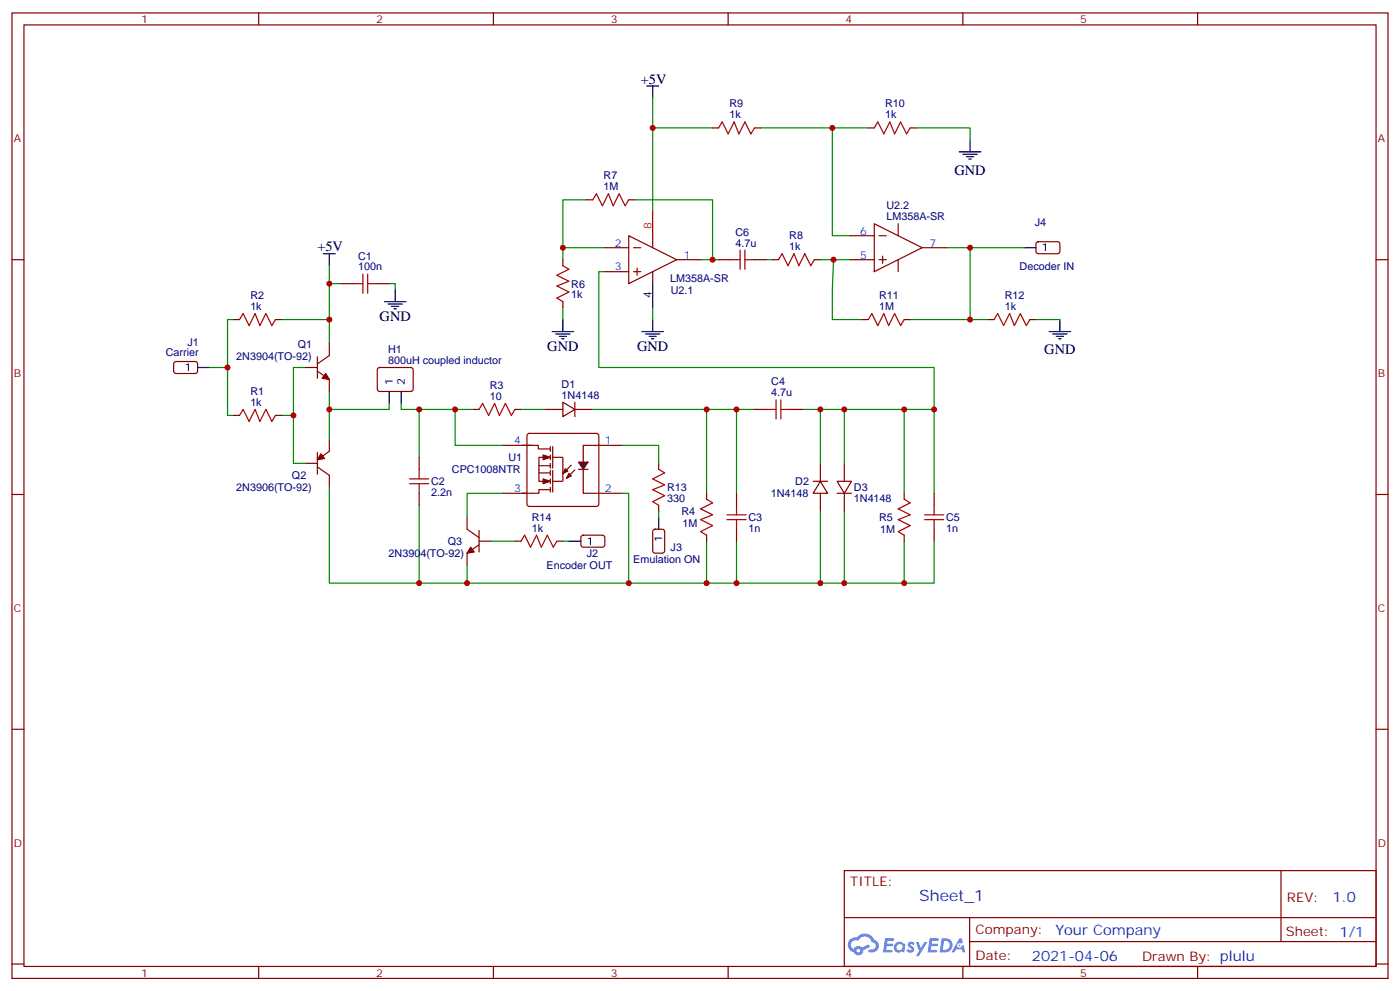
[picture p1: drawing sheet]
<svg xmlns="http://www.w3.org/2000/svg" width="412mm" height="292mm" viewBox="0 0 412 292" stroke-linecap="round" stroke-linejoin="round" font-family="sans-serif">
<g fill="none" stroke="#870000" stroke-width=".35">
<path d="M3.5 3.8h405.4v284.3h-405.4zM7.1 7.3h398.2v277.3h-398.2zM76.2 3.8v3.5M145.3 3.8v3.5M214.5 3.8v3.5M283.6 3.8v3.5M352.8 3.8v3.5M3.5 76.5h3.6M405.3 76.5h3.6M3.5 145.6h3.6M405.3 145.6h3.6M3.5 214.8h3.6"/>
<path d="M405.3 214.8h3.6M248.7 256.4h156.6v28.2h-156.6zM377.3 256.4v20.9M248.7 270.2h156.5M285.6 277.3h119.6M285.6 270.2v14.2M3.5 283.9h3.6M76.2 284.6v3.5M145.3 284.6v3.5M214.5 284.6v3.5M283.6 284.6v3.5M352.8 284.6v3.5"/>
<path d="M405.3 283.9h3.6"/>
</g>
<g fill="#5487ff">
<path d="M267.7 277.6a1.22 1.22 0 0 1 1.7 .2l-.4 .6a.47 .47 0 0 0-.3-.4 .47 .47 0 0 0-.5 .2l.1 .2a1.14 1.14 0 0 1 .8 1.8 1.14 1.14 0 0 1-1.9 0l-.2-.2 .5-.6 .7 .5a.29 .29 0 0 0 .3-.3 .29 .29 0 0 0-.2-.3 1.04 1.04 0 0 1-.6-1.7z"/>
<path d="M260.7 276.3h2.4l.3 .2-.2 .5-1.8 .1-.1 .8h1.5l.3 .4-.3 .4h-1.6l-.2 1.1h1.7l.2 .3-.2 .3-2.6 .1z"/>
<path d="M273.8 276.3h2.4l.3 .2-.1 .5-1.8 .1-.2 .8h1.6l.3 .4-.4 .4h-1.6l-.1 1.1h1.7l.2 .3-.2 .3-2.6 .1z"/>
<path d="M282.6 276.3h.7l.3 1.3-.6 .3a.69 .69 0 0 0-1 .3 .69 .69 0 0 0 .4 .9 .69 .69 0 0 0 .9-.6l.5-.2 .6 2.2h-.8l-.2-.9h-1.8l-.5 .9h-.8z"/>
<path d="M269.8 277.4h.8l.6 1.8 1.1-1.8h.9l-2.6 4.2h-.8l.9-1.5z"/>
<path d="M277.4 276.3l-.6 4.2h1.3a2.11 2.11 0 0 0 2.5-2.1 2.11 2.11 0 0 0-2.5-2.1zM278.1 277.1a1.39 1.39 0 0 1 1.7 1.4 1.39 1.39 0 0 1-1.8 1.3h-.3z"/>
<path d="M263.7 277.9a1.54 1.54 0 0 0-.1 2.2 1.54 1.54 0 0 0 2.2 .1l.6 .3 .3-2.3-.2-.3h-.4a1.49 1.49 0 0 0-2.4 0zM264 278.9a.94 .94 0 0 1 1.8 0 .94 .94 0 0 1-1.8 0z"/>
<path d="M250.4 276.7a2.18 2.18 0 0 0 1.1 3.7 1.44 1.44 0 0 0 1.6 .9 1.44 1.44 0 0 0 1.2-1.4l2-1.1-.5-.7-1.9 1a1.47 1.47 0 0 0-2.4 .4 1.39 1.39 0 0 1-.7-1.9 1.39 1.39 0 0 1 2-.5 2.12 2.12 0 0 1 2.2-1.3 2.12 2.12 0 0 1 1.9 1.7 1.14 1.14 0 0 1 1.1 1.4 1.14 1.14 0 0 1-1.7 .7 .43 .43 0 0 0-.5 .4 .43 .43 0 0 0 .4 .5 1.98 1.98 0 0 0 2.5-1.2 1.98 1.98 0 0 0-1.2-2.6 3.1 3.1 0 0 0-5.3-.6l-.9 .1zM252.3 280a.55 .55 0 0 1 1.1 0 .55 .55 0 0 1-1.1 0z"/>
<circle cx="282.6" cy="278.4" r=".26"/>
</g>
<g fill="#870000" stroke="#870000" stroke-width=".35">
<path d="M94.5 133.6l1.1 1.4-2.1 .4z"/>
<path d="M167.6 139.5l.7 .7-1.4 .7z"/>
<path d="M166.5 138l.7 .7-1.4 .8z"/>
<path d="M160 134l2.1 .7-2.1 .7z"/>
<path d="M160 141l2.1 .7-2.1 .8z"/>
<path d="M138.6 161.1l1.1 1.5-2.1 .3z"/>
<path d="M96 110l1 1.8-2.1-.4z"/>
</g>
<g fill="none" stroke="#870000" stroke-width=".35">
<path d="M209.9 37.7h1.8M222.2 37.7h1.8M255.8 37.7h1.7M268.1 37.7h1.8M172.9 58.8h1.7M185.2 58.8h1.8M165.8 76.5v1.7M178.2 73h7M185.2 69.4l14.1 7.1-14.1 7zM186.6 73h2.1M187.7 79v2.1M192.3 69.4v3.6"/>
<path d="M199.3 76.5h7.1M211.7 76.5h3.5M222.2 76.5h3.6M227.5 76.5h1.8M239.9 76.5h1.8M250.5 76.5h7M250.5 69.4h7M257.5 65.9l14.1 7.1-14.1 7zM258.9 76.5h2.2M258.9 69.4h2.2M260 75.4v2.1M264.6 65.9v3.5"/>
<path d="M264.6 76.5v3.5M271.6 73h7.1M305.4 71.4l.5-.2h5.9l.4 .7-.1 2.4-.6 .4h-5.9l-.4-.7v-2.1zM68.8 94.1h1.8M81.1 94.1h1.8M100.5 83.5h3.6M111.1 83.5h3.6M165.8 88.8v1.8M178.2 80h7M186.6 80h2.1M192.3 80v3.5M254 94.1h1.8"/>
<path d="M266.3 94.1h1.8M291 94.1h1.8M303.4 94.1h1.8M51.4 106.7l.5-.2h5.9l.4 .7-.1 2.4-.6 .4-5.9-.1-.4-.6v-2.1zM90 108.2h3.5M93.5 105.1v6.3M93.5 109.3l3.5 2.5v3.5M97 101.2v3.5l-3.5 2.5M111.4 108.4l.4-.2 9.5 .1 .4 .6-.1 6-.6 .4-9.4-.1-.5-.6v-5.7zM165.8 118.5l3.5 2.1-3.5 2.1zM169.3 118.5v4.2M68.8 122.3h1.8"/>
<path d="M81.1 122.3h1.8M90 136.5h3.5M93.5 133.3v6.3M93.5 137.5l3.5 2.5v3.5M97 129.4v3.5l-3.5 2.5M123.5 134.7v3.5M139.3 120.6h1.8M148.2 131.2h8.4M151.7 120.6h1.8M155.2 131.2h3.4v1h3.5M155.5 127.8l.4-.2h19.8l.5 .2 .2 .5v20.1l-.2 .5-.5 .3h-19.8l-.5-.3-.2-.5v-20.1zM158.7 137.2h3.4"/>
<path d="M158.7 139.3h3.4M160.5 120.6h5.3M162.1 134.7h-3.4v7h2.9M162.1 131.5v1.4M162.1 134v1.4M162.1 136.5v1.4M162.1 138.6v1.4M162.8 131.5v6.4M162.8 138.6v6.3M162.8 134.7h2.8M165.8 134.7v7M168.3 137l-2.5 2.5"/>
<path d="M169.3 138.4l-2.4 2.5M169.3 120.6h5.3M170.4 138.2h2.8M176.4 131.2h7M176.7 131.2h-4.9v14.1h11.6M194 136.5v1.7M222.2 120.6h3.6M232.8 120.6h3.6M241.7 136.5v5.2M248.7 136.5v5.2M123.5 145.3v3.5M137.6 152.3v3.6l3.5 2.4"/>
<path d="M141.1 159.4h3.5M141.1 156.2v6.4M151.7 159.4h1.8M162.1 144.2h-3.4v1.1h-10.5M162.1 141v1.5M162.1 143.5v1.4M162.8 141.7h2.8M164 159.4h1.8M171.3 157.8l.5-.2 5.9 .1 .5 .6-.1 2.4-.7 .4h-5.9l-.4-.7v-2.1zM192.5 156.1l.5-.2h2.1l.6 .4 .1 5.9-.5 .7h-2.3l-.7-.4v-5.9zM194 148.8v1.8M208.1 145.3v1.7"/>
<path d="M208.1 157.6v1.8M217 145.3v3.5M217 155.9v3.5M239.5 141.7h4.3M241.7 141.7l2.1 3.6h-4.3zM241.7 145.3v5.3M246.6 141.7h4.2l-2.1 3.6zM246.6 145.3h4.2M248.7 145.3v5.3M266.3 145.3v1.7M266.3 157.6v1.8M275.2 145.3v3.5"/>
<path d="M275.2 155.9v3.5M141.1 160.4l-3.5 2.5v3.5"/>
</g>
<g fill="none" stroke="#008700" stroke-width=".35">
<path d="M192.3 28.9v33.5M192.3 37.7h17.6M224 37.7h31.8M245.2 37.7v31.7h5.3M269.9 37.7h15.9v3.5M172.9 58.8h-7.1v17.7M187 58.8h22.9v17.7h-3.5M97 78.2v15.9M165.8 73h12.4M209.9 76.5h1.8M225.8 76.5h1.7M241.7 76.5h8.8"/>
<path d="M245.5 76.5l-.3 8.8v8.8h8.8M278.7 73h7.1v21.1h-17.7M285.8 73h15.8M68.8 94.1h-1.8v28.2h1.8M82.9 94.1h14.1v7.1M97 83.5h3.5M114.7 83.5h1.7v1.8M165.8 90.6v3.5M178.2 80h-1.8v28.2h98.8v12.4M192.3 90.6v3.5M285.8 94.1h5.2M305.2 94.1h7"/>
<path d="M61.7 108.2h5.3M90 108.2h-3.6v28.3h3.6M97 115.3v14.1M114.7 118.8v1.8h-17.7M118.2 118.8v1.8h5.3v14.1M82.9 122.3h3.5M123.5 120.6h10.6v10.6h14.1M134.1 120.6h5.2M153.5 120.6h7M174.6 120.6h33.5v24.7M183.4 131.2h10.6v5.3M208.1 120.6h8.9v24.7"/>
<path d="M217 120.6h5.2M236.4 120.6h5.3v15.9M241.7 120.6h7v15.9M248.7 120.6h17.6v24.7M266.3 120.6h8.9v24.7M97 143.5v28.2h26.5v-22.9M144.6 159.4h7.1M148.2 145.3h-10.6v7M165.8 159.4h1.8M183.4 145.3h1.8v26.4h-47.6M194 150.6v1.7M208.1 159.4v12.3h-22.9"/>
<path d="M217 159.4v12.3h24.7M241.7 150.6v21.1h7v-21.1M266.3 159.4v12.3h-17.6M275.2 159.4v12.3h-8.9M137.6 166.4v5.3h-14.1M208.1 171.7h8.9"/>
</g>
<path d="M170.4 136.1h2.8l-1.4 2.1z" fill="#000" stroke="#870000" stroke-width=".35"/>
<g fill="none" stroke="#000" stroke-width=".35">
<path d="M190.5 25.3h3.5M192.3 25.3v3.6M282.6 44.7h6.3M283.6 45.4h4.3M284.7 46.1h2.1M285.4 46.8h.7M285.8 41.2v3.5M95.2 74.7h3.6M97 74.7v3.5M301.6 73h3.6M113.2 88.8h6.4M114.3 89.5h4.2"/>
<path d="M115.4 90.2h2.1M116.1 90.9h.7M116.4 85.3v3.5M162.6 97.6h6.4M163.7 98.4h4.2M164.7 99.1h2.2M165.5 99.8h.7M165.8 94.1v3.5M189.1 97.6h6.3M190.1 98.4h4.3M191.2 99.1h2.1M191.9 99.8h.7"/>
<path d="M192.3 83.5v7.1M192.3 94.1v3.5M309 97.6h6.4M310.1 98.4h4.2M311.1 99.1h2.2M311.9 99.8h.7M312.2 94.1v3.5M58.2 108.2h3.5M114.7 115.3v3.5M118.2 115.3v3.5M167.6 159.4h3.5M194 152.3v3.6"/>
</g>
<g fill="none" stroke="#a10000" stroke-width=".35">
<path d="M211.7 37.7l1-1.8 1.8 3.5 1.8-3.5 1.4 3.5 1.7-3.5 1.8 3.5 1-1.7M257.5 37.7l1.1-1.8 1.7 3.5 1.8-3.5 1.4 3.5 1.8-3.5 1.8 3.5 1-1.7M174.6 58.8l1.1-1.7 1.7 3.5 1.8-3.5 1.4 3.5 1.8-3.5 1.7 3.5 1.1-1.8M165.8 78.2l1.8 1.1-3.6 1.8 3.6 1.7-3.6 1.4 3.6 1.8-3.6 1.8 1.8 1M215.2 76.5h2.8M218 73.7v5.6M219.4 76.5h2.8M219.4 73.7v5.6M229.3 76.5l1.1-1.8 1.7 3.5 1.8-3.5 1.4 3.5 1.8-3.5 1.7 3.5 1.1-1.7M70.6 94.1l1-1.7 1.8 3.5 1.7-3.5 1.5 3.5 1.7-3.5 1.8 3.5 1-1.8M104.1 83.5h2.8M106.9 80.7v5.7"/>
<path d="M108.3 83.5h2.8M108.3 80.7v5.7M255.8 94.1l1-1.7 1.8 3.5 1.7-3.5 1.5 3.5 1.7-3.5 1.8 3.5 1-1.8M292.8 94.1l1.1-1.7 1.7 3.5 1.8-3.5 1.4 3.5 1.8-3.5 1.7 3.5 1.1-1.8M228.6 117.8v5.6M230 117.8v5.6M70.6 122.3l1-1.7 1.8 3.5 1.7-3.5 1.5 3.5 1.7-3.5 1.8 3.5 1-1.8M123.5 138.2v2.8M141.1 120.6l1.1-1.8 1.7 3.5 1.8-3.5 1.4 3.5 1.8-3.5 1.7 3.5 1.1-1.7M194 138.2l1.8 1.1-3.5 1.7 3.5 1.8-3.5 1.4 3.5 1.8-3.5 1.7 1.7 1.1M225.8 120.6h2.8M230 120.6h2.8"/>
<path d="M120.6 142.5h5.7M120.6 141h5.7M123.5 142.5v2.8M153.5 159.4l1-1.8 1.8 3.5 1.7-3.5 1.5 3.5 1.7-3.5 1.8 3.5 1-1.7M208.1 147l1.8 1.1-3.5 1.8 3.5 1.7-3.5 1.4 3.5 1.8-3.5 1.8 1.7 1M214.1 153h5.7M214.1 151.6h5.7M217 148.8v2.8M217 153v2.9M266.3 147l1.8 1.1-3.5 1.8 3.5 1.7-3.5 1.4 3.5 1.8-3.5 1.8 1.7 1M272.3 153h5.7M272.3 151.6h5.7"/>
<path d="M275.2 148.8v2.8M275.2 153v2.9"/>
</g>
<path d="M192.3 62.4v7" fill="none" stroke="#f00" stroke-width=".35"/>
<g fill="#c00">
<circle cx="86.4" cy="122.3" r=".88"/>
<circle cx="97" cy="94.1" r=".88"/>
<circle cx="67" cy="108.2" r=".88"/>
<circle cx="97" cy="83.5" r=".88"/>
<circle cx="97" cy="120.6" r=".88"/>
<circle cx="123.5" cy="120.6" r=".88"/>
<circle cx="123.5" cy="171.7" r=".88"/>
<circle cx="134.1" cy="120.6" r=".88"/>
<circle cx="208.1" cy="120.6" r=".88"/>
<circle cx="185.2" cy="171.7" r=".88"/>
<circle cx="241.7" cy="120.6" r=".88"/>
<circle cx="217" cy="120.6" r=".88"/>
<circle cx="241.7" cy="171.7" r=".88"/>
<circle cx="208.1" cy="171.7" r=".88"/>
<circle cx="217" cy="171.7" r=".88"/>
<circle cx="248.7" cy="120.6" r=".88"/>
<circle cx="266.3" cy="120.6" r=".88"/>
<circle cx="248.7" cy="171.7" r=".88"/>
<circle cx="266.3" cy="171.7" r=".88"/>
<circle cx="275.2" cy="120.6" r=".88"/>
<circle cx="165.8" cy="73" r=".88"/>
<circle cx="209.9" cy="76.5" r=".88"/>
<circle cx="192.3" cy="37.7" r=".88"/>
<circle cx="245.5" cy="76.5" r=".88"/>
<circle cx="245.2" cy="37.7" r=".88"/>
<circle cx="285.8" cy="73" r=".88"/>
<circle cx="285.8" cy="94.1" r=".88"/>
<circle cx="137.6" cy="171.7" r=".88"/>
</g>
<text font-size="4.6" fill="#00f" x="270.8" y="265.4">Sheet_1</text>
<g font-size="4.2">
<text x="188.7" y="24.6">+5V</text>
<text x="281.2" y="51.4">GND</text>
<text x="93.5" y="74">+5V</text>
<text x="111.8" y="94.5">GND</text>
<text x="161.2" y="103.3">GND</text>
<text x="187.7" y="103.3">GND</text>
<text x="307.6" y="104.3">GND</text>
</g>
<g font-size="4.2" fill="#00f">
<text x="392.5" y="265.7">1.0</text>
<text x="310.9" y="275.2">Your Company</text>
<text x="304" y="283">2021-04-06</text>
</g>
<g font-size="3.9" fill="#800">
<text x="250.5" y="261">TITLE:</text>
<text x="379.1" y="265.7">REV:</text>
<text x="287.4" y="275.2">Company:</text>
<text x="378.7" y="275.8">Sheet: 1/1</text>
<text x="287.4" y="282.9">Date:</text>
<text x="336.4" y="282.9">Drawn By: plulu</text>
</g>
<g font-size="3.2" fill="#800">
<text x="41.6" y="6.8">1</text>
<text x="110.8" y="6.8">2</text>
<text x="179.9" y="6.8">3</text>
<text x="249.1" y="6.8">4</text>
<text x="318.2" y="6.8">5</text>
<text x="4.1" y="41.9">A</text>
<text x="405.9" y="41.9">A</text>
<text x="4.1" y="111.1">B</text>
<text x="405.9" y="111.1">B</text>
<text x="4.1" y="180.2">C</text>
<text x="405.9" y="180.2">C</text>
<text x="4.1" y="249.3">D</text>
<text x="405.9" y="249.3">D</text>
<text x="41.6" y="287.6">1</text>
<text x="110.8" y="287.6">2</text>
<text x="179.9" y="287.6">3</text>
<text x="249.1" y="287.6">4</text>
<text x="318.2" y="287.6">5</text>
</g>
<g font-size="3.2" fill="#000080">
<text x="214.9" y="34.9">1k</text>
<text x="214.9" y="31.6">R9</text>
<text x="260.7" y="34.9">1k</text>
<text x="260.7" y="31.6">R10</text>
<text x="177.8" y="52.8">R7</text>
<text x="177.8" y="56">1M</text>
<text x="261.1" y="64.7">LM358A-SR</text>
<text x="261.1" y="61.5">U2.2</text>
<text x="216.6" y="69.4">C6</text>
<text x="232.5" y="70.4">R8</text>
<text x="304.8" y="66.5">J4</text>
<text x="105.5" y="76.4">C1</text>
<text x="216.6" y="72.6">4.7u</text>
<text x="232.5" y="73.7">1k</text>
<text x="105.5" y="79.7">100n</text>
<text x="197.4" y="82.9">LM358A-SR</text>
<text x="300.4" y="79.4">Decoder IN</text>
<text x="73.7" y="88.1">R2</text>
<text x="168.3" y="87.9">1k</text>
<text x="168.3" y="84.7">R6</text>
<text x="197.6" y="86.5">U2.1</text>
<text x="259" y="88.1">R11</text>
<text x="296" y="88.1">R12</text>
<text x="73.7" y="91.3">1k</text>
<text x="258.9" y="91.3">1M</text>
<text x="296" y="91.3">1k</text>
<text x="55.2" y="101.8">J1</text>
<text x="48.9" y="104.9">Carrier</text>
<text x="69.6" y="105.9">2N3904(TO-92)</text>
<text x="87.8" y="102.4">Q1</text>
<text x="114.3" y="107.2">800uH coupled inductor</text>
<text x="114.3" y="104">H1</text>
<text x="227.2" y="113.5">C4</text>
<text x="73.7" y="119.5">1k</text>
<text x="73.7" y="116.3">R1</text>
<text x="144.3" y="117.8">10</text>
<text x="144.3" y="114.5">R3</text>
<text x="165.4" y="117.4">1N4148</text>
<text x="165.4" y="114.2">D1</text>
<text x="227.2" y="116.7">4.7u</text>
<text x="149.7" y="135.9">U1</text>
<text x="86" y="141.2">Q2</text>
<text x="127" y="142.9">C2</text>
<text x="133.1" y="139.4">CPC1008NTR</text>
<text x="234.3" y="142.9">D2</text>
<text x="69.6" y="144.7">2N3906(TO-92)</text>
<text x="127" y="146.1">2.2n</text>
<text x="196.5" y="147.9">330</text>
<text x="196.5" y="144.7">R13</text>
<text x="227" y="146.4">1N4148</text>
<text x="251.5" y="147.9">1N4148</text>
<text x="251.5" y="144.7">D3</text>
<text x="156.6" y="153.3">R14</text>
<text x="200.7" y="151.7">R4</text>
<text x="201.1" y="155.2">1M</text>
<text x="220.5" y="153.5">C3</text>
<text x="259" y="153.5">R5</text>
<text x="278.7" y="153.5">C5</text>
<text x="131.9" y="160.6">Q3</text>
<text x="156.6" y="156.6">1k</text>
<text x="220.5" y="156.7">1n</text>
<text x="259.3" y="157">1M</text>
<text x="278.7" y="156.7">1n</text>
<text x="114.5" y="164.1">2N3904(TO-92)</text>
<text x="161" y="167.6">Encoder OUT</text>
<text x="172.9" y="164.1">J2</text>
<text x="186.5" y="165.9">Emulation ON</text>
<text x="197.6" y="162.3">J3</text>
</g>
<text font-size="3.2" fill="#f00" x="191.9" y="67.3" transform="rotate(-90 191.9 67.3)">8</text>
<g font-size="3.2" fill="#00f">
<text x="253.4" y="69.1">6</text>
<text x="181.1" y="72.6">2</text>
<text x="201.4" y="76.1">1</text>
<text x="253.4" y="76.1">5</text>
<text x="273.8" y="72.6">7</text>
<text x="181.1" y="79.7">3</text>
<text x="151.4" y="130.8">4</text>
<text x="178.2" y="130.8">1</text>
<text x="151.4" y="144.9">3</text>
<text x="178.2" y="144.9">2</text>
</g>
<g font-size="3.2">
<text x="306.9" y="74">1</text>
<text x="191.9" y="87.7" transform="rotate(-90 191.9 87.7)">4</text>
<text x="54.4" y="109.3">1</text>
<text x="115.7" y="113.5" transform="rotate(-90 115.7 113.5)">1</text>
<text x="119.2" y="113.5" transform="rotate(-90 119.2 113.5)">2</text>
<text x="172.9" y="160.4">1</text>
<text x="195.1" y="159.6" transform="rotate(-90 195.1 159.6)">1</text>
</g>
</svg>
